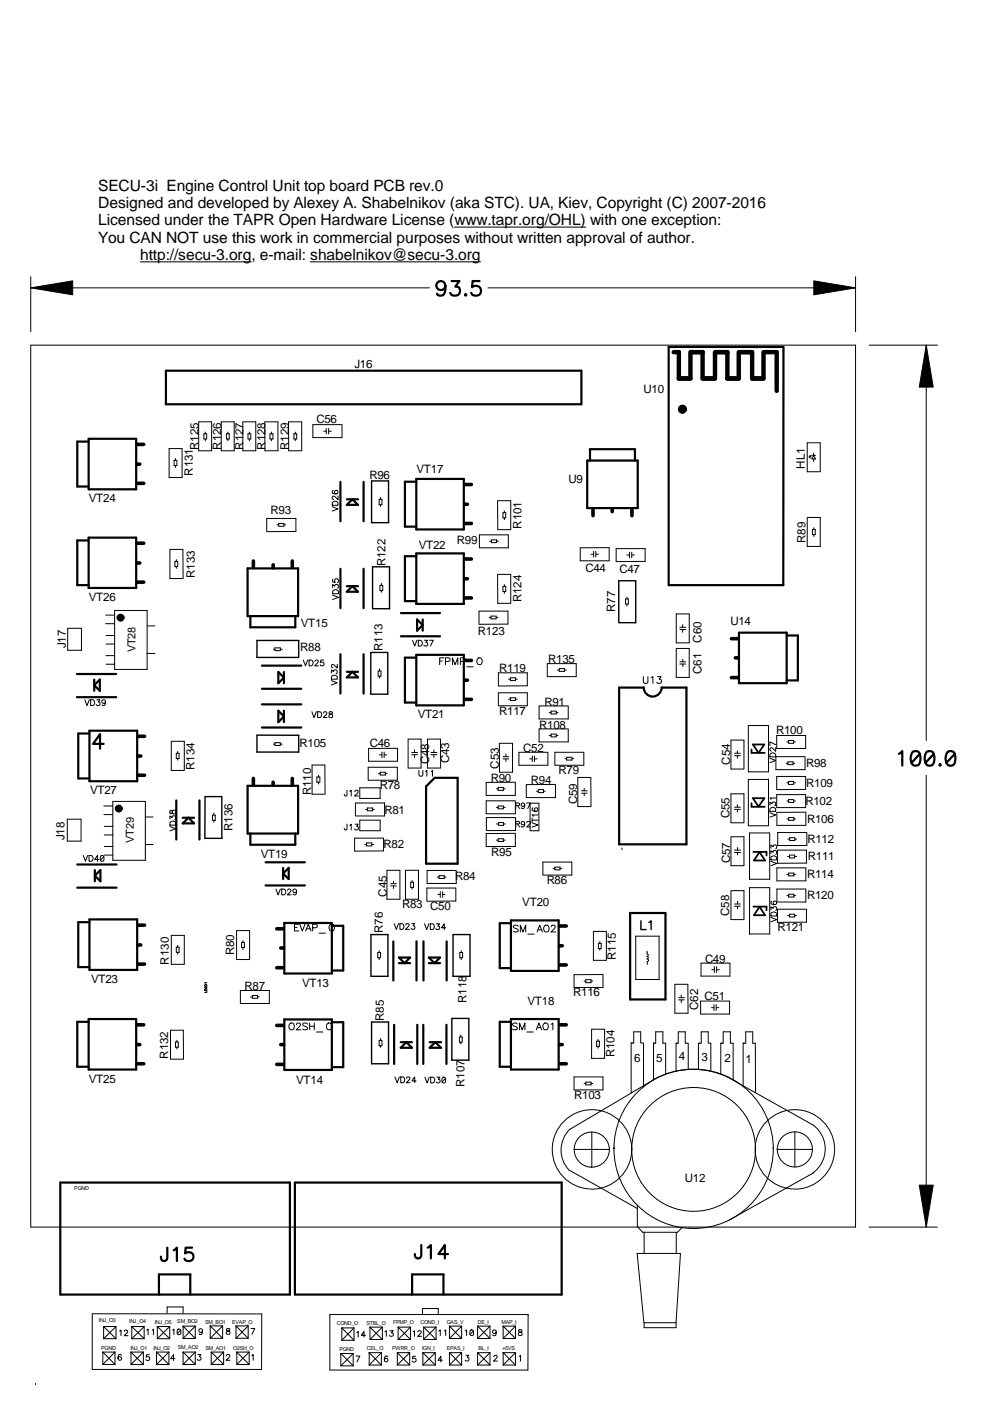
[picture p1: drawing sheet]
<svg xmlns="http://www.w3.org/2000/svg" width="210mm" height="297mm" viewBox="0 0 210 297" stroke-linecap="round" stroke-linejoin="round" font-family="sans-serif">
<g fill="none" stroke="#000" stroke-width=".21">
<path d="M6.5 58.7v11.6M29.7 55.5h23.6M65.8 55.5h36.1M96.4 48.1h27.8M181.4 58.7v11.6M6.5 73.2v187M6.5 61h84.6M6.6 73.2h174.8v187h-174.8M103.5 61h77.9M184.3 73.2h14.5M196.4 73.2v83.8M35.9 95.1h2.7v6.1h-2.7z"/>
<path d="M37.2 97.2v.4M37.2 98.7v.4M37.5 97.6h-.6v1.1h.6v-1.1M42.2 89.4h2.7v6.2h-2.8zM43.2 93v-1h.6v1.1h-.6M43.5 91.6v.4M43.5 93.1v.4M46.9 89.4h2.8v6.2h-2.8zM48 93v-1h.6v1.1h-.6M48.3 91.6v.4M48.3 93.1v.4M51.5 89.4v6.2h2.7v-6.2h-2.7"/>
<path d="M52.6 93v-1h.6v1.1h-.6M52.9 91.6v.4M52.9 93.1v.4M56.1 89.4l.1 6.2h2.7v-6.2h-2.7M57.2 93v-1h.7v1.1h-.7M57.6 91.6v.4M57.6 93.1v.4M61.2 89.4v6.2h2.8v-6.2h-2.8M62.3 93v-1h.6v1.1h-.6M62.6 91.6v.4M62.6 93.1v.4M68.6 91.4h.6"/>
<path d="M69.2 90.8v1.2M69.7 90.8v1.2M69.7 91.4h.5M72.5 90h-6.2v2.8h6.2v-2.7M171.6 96.9l.2 .2M171.6 96.9v.1M171.6 96.9h.1M171.7 96.6l.3 .3M171.7 96.6v.2M171.7 96.6h.1M172.1 96.5h.8M172.5 96.6l.4 .7h-.8z"/>
<path d="M172.5 96v.5M172.5 97.3v.6M37.1 119h.6v1.1h-.6zM37.4 118.6v.4M56.6 112.7v-2.8h6.1v2.8h-6.1M58.7 111.3h.4M59.1 111.6v-.6h1.1v.6h-1.1M60.2 111.3h.4M70.4 107.4l1.3 .5-1.3 .5M70.5 106.5a.68 .68 0 0 1 1.2 .2v.4h-1.3zM70.6 104l-.2 .3a.6 .6 0 0 0 .7 .5 .6 .6 0 0 0 .5-.7l-.1-.1a.38 .38 0 0 0-.5 .1 .38 .38 0 0 0 .1 .5l.2 .1M71.7 105.1v.8l-.9-.7a.36 .36 0 0 0-.4 .3 .36 .36 0 0 0 .3 .4"/>
<path d="M80.4 105.9v1.1h.6M80.4 105.9h.6M80.7 105.4v.5M80.7 107v.3M81 105.9v1.1M101.6 113.4h6.2v2.7h-6.2zM103.8 114.8h.4M105.2 115h-1v-.5h1.1v.5M105.3 114.8h.4M105.5 106.2h2.8v6.1h-2.8v-6.1M106.6 108.7h.6v1.1h-.6zM106.9 108.3v.4"/>
<path d="M106.9 109.8v.4M125.3 117.5h.5M125.9 116.9v1.2M126.3 116.9v1.2M126.4 117.5h.5M129.2 116.1h-6.2v2.8h6.2v-2.8M130.6 116.3h6.2v2.7h-6.2zM132.9 117.7h.5M133.5 117.1v1.2M133.9 117.1v1.2M134 117.7h.5M171.2 109.7h2.7v6.2h-2.7v-6.1"/>
<path d="M172.3 112.3h.5v1.1h-.5zM172.6 111.9v.4M172.6 113.4v.3M173.9 100h-2.7v-6.1h2.7v6.1M14.4 133.2h2.9v4.7h-2.9zM22.4 130.4h1.8M22.4 132.2h1.8M22.5 134.7h1.8M22.5 136.6h1.8M22.5 139h1.8M24.3 129.4h6.9v12.5h-6.9zM31.2 138.5h1.7"/>
<path d="M31.2 132.7h1.7M37.4 120.1v.4M38.8 122.6v-6.1h-2.8v6.2h2.8M58 137.7h.3M58.3 138v-.6h1.1v.6h-1.1M59.4 137.7h.5M64.3 139.9l.5 1.3 .4-1.3M65.5 139.9h.5a.65 .65 0 0 1 .4 .7 .65 .65 0 0 1-.4 .6h-.5zM68.6 139.9h-.6l-.1 .6a.43 .43 0 0 1 .7 0 .43 .43 0 0 1-.1 .6 .43 .43 0 0 1-.6-.1M70.5 126.2l1.3 .4-1.3 .5M70.5 124.6v-.7l.5 .4a.41 .41 0 0 1 .7-.3 .41 .41 0 0 1-.2 .7M70.5 122.8v.6l.6 .1a.43 .43 0 0 1-.1-.7 .43 .43 0 0 1 .7 .1 .43 .43 0 0 1-.2 .6"/>
<path d="M70.7 125.2l.3-.2 .6 .2 .2 .7h-1.3zM80.6 124.1v1.1h.6v-1.1M80.6 124.1h.6M80.9 123.7v.4M80.9 125.2v.4M87.5 135.7l.4 1.3 .5-1.3M88.7 135.7h.4a.65 .65 0 0 1 .5 .7 .65 .65 0 0 1-.5 .6h-.4zM90 135.7h.6l-.3 .5a.41 .41 0 0 1 .3 .7 .41 .41 0 0 1-.7-.1M91.1 135.7h.8l-.6 1.3M94.1 139.5h-.9v1.4M101.4 139.5a.7 .7 0 0 1 .9 .7 .7 .7 0 0 1-.9 .7l-.3-.5v-.4zM101.6 132.3v-2.7h6.1v2.7l-6.1 .1"/>
<path d="M103.7 130.9h.4M105.2 131.2h-1.1v-.6h1.1v.6M105.2 130.9h.4M105.5 121.8v6.1h2.8v-6.1h-2.8M106.6 125.4v-1.1h.6v1.1h-.6M106.9 123.9v.4M106.9 125.4v.4M132.6 127h.6v1.1l-.6-.1zM132.9 126.6v.4M132.9 128.1v.4M143.4 137.5v6.1h2.7v-6.1h-2.7M144.1 133.5h1.3"/>
<path d="M144.1 133h1.3M144.7 132.4v.6M144.7 133.5v.6M144.8 139.8v.5M146.1 136.3h-2.7v-6.1h2.7v6.1M18 148.4l.5 1.2 .4-1.2M19.2 148.4h.4a.65 .65 0 0 1 .5 .6 .65 .65 0 0 1-.5 .6h-.4zM20.5 148.4h.7l-.4 .4a.41 .41 0 0 1 .3 .7 .41 .41 0 0 1-.7-.1M22.4 148.8a.39 .39 0 0 1-.6 .3 .39 .39 0 0 1-.1-.6 .39 .39 0 0 1 .6 0l.1 .3a.54 .54 0 0 1-.5 .8l-.3-.2M22.5 140.8h1.8M37.7 159.3v.4M58 157.8h.3"/>
<path d="M58.3 158.1v-.6h1.1v.6h-1.1M59.4 157.8h.5M66.1 150.9l.5 1.2 .5-1.2M66.8 140.2a.36 .36 0 0 1 .3-.3 .36 .36 0 0 1 .4 .4l-.8 .9h.8M67.4 150.9h.4a.65 .65 0 0 1 .4 .6 .65 .65 0 0 1-.4 .6h-.4zM68.6 151.2a.36 .36 0 0 1 .4-.3 .36 .36 0 0 1 .3 .3l-.8 .9h.8M69.8 150.9v.4l.6 .2 .1 .3a.38 .38 0 0 1-.5 .3 .38 .38 0 0 1-.1-.6l.5-.2 .1-.2-.3-.2zM70.3 144.3l1.2 .5-1.2 .4M70.3 142.7v-.6l.4 .3a.41 .41 0 0 1 .7-.3 .41 .41 0 0 1-.1 .7M70.3 143.4a.68 .68 0 0 1 1.2 .2v.4h-1.2zM71.5 140.8v.8l-.9-.7a.36 .36 0 0 0-.3 .3 .36 .36 0 0 0 .3 .4M80.2 142.3h.6v1"/>
<path d="M80.2 142.3v1.1h.6M80.5 141.8v.4M80.5 143.4v.3M81 159.5v1.1M81.4 159.5v1.1M84.3 158.7h-6.2v2.7h6.2v-2.7M86.5 156.7h2.8v6.1h-2.8zM87.3 159.5h1.2M87.9 159v.5M91.4 159.5h1.2M92 159v.5M93.2 140.2h.6"/>
<path d="M94.4 140.2l1-.1v-.5l-1-.1v1.4M95.9 140.9v-1.4l.6 1.4 .6-1.4v1.4M97.6 140.2l1-.1v-.5l-1-.1v1.4M99 141.4h1.3M105.7 145.4v-2.8h6.1v2.8h-6.1M105.7 149.6v-2.7h6.1v2.7h-6.1M105.9 157.6v6.1h2.8v-6.1h-2.8M107.3 159.9v.5M107.8 144h.4M107.8 148.2h.4M109.3 144.3h-1.1v-.6h1.1v.6M109.3 148.5h-1.1v-.6h1.1v.6"/>
<path d="M109.3 144h.4M109.3 148.2h.4M116 143.5v-2.8h6.2v2.8h-6.1M116.2 159.5h-6.2v2.7h6.2v-2.7M116.5 155.9h.3M116.5 151.1h.3M117.9 155.6h-1.1v.6h1.1v-.6M117.9 150.8h-1.1v.6h1.1v-.6M117.9 155.9h.4M117.9 151.1h.4M118.2 142.1h.4M118.6 141.8h1.1v.6h-1.1z"/>
<path d="M119.7 142.1h.4M120.4 149.7h-6.1v2.7h6.2v-2.7M120.4 154.5h-6.1v2.8h6.2v-2.7M136.4 143.5v1a.5 .5 0 0 0 .5 .4 .5 .5 0 0 0 .5-.4v-1M138 143.7l.4-.2v1.4M139.4 143.5h.8l-.5 .5a.5 .5 0 0 1 .5 .7 .5 .5 0 0 1-.8 .2l-.2-.3M144.1 140.3h1.3M144.1 140.8h1.3M144.8 140.8v.5M155.7 159.7h1.3M156.3 159.2v.5M162.9 153.8v9.8h-4.2v-9.8h4.2"/>
<path d="M163.3 159.9a.68 .68 0 0 1 1.2 .1v.5h-1.3zM164.5 158.5v.8l-.9-.8a.36 .36 0 0 0-.4 .4 .36 .36 0 0 0 .3 .3M164.5 157.9l-1.3-.6v.8M164.7 155.9h6.1v2.8h-6.1zM166.8 157.3h.4M167.2 157.6v-.6h1.1v.6h-1.1M168.3 157.3h.4M14.3 173.7h2.9v4.6h-2.9zM22 170.9h1.8M22 172.7h1.8M22.1 175.2h1.8M22.1 177h1.8"/>
<path d="M22.1 179.5h1.8M23.9 169.9h6.9v12.5h-6.9zM30.8 173.2h1.7M30.8 179.1h1.7M36 175.2l1.3 .5-1.3 .5M36 173.6v-.6l.5 .3a.41 .41 0 0 1 .7-.3 .41 .41 0 0 1-.2 .8M36.1 174.4a.68 .68 0 0 1 1.2 .1v.4h-1.3zM36.1 171.9v.6h.2l.3-.6 .3-.1a.38 .38 0 0 1 .3 .5 .38 .38 0 0 1-.6 .1l-.2-.5zM37.7 160.8v.3M38 160.8v-1.1h-.6v1.1h.6M39.1 163.3v-6.1h-2.8v6.2h2.7M45 172.9l.6-.1v1.1h-.6z"/>
<path d="M45.3 172.4v.4M45.3 173.9v.4M67.5 164.4v.3M67.5 165.8v.4M67.8 165.8v-1.1h-.6v1.1h.6M68.9 168.3v-6.1h-2.7v6.2h2.7M73.6 174.7l-.1 1.2h-.4l-.1-.3M73.6 167.5l-.1 1.2h-.4l-.1-.3M74.2 175l.3-.3v1.3M74.2 167.8l.3-.3v1.3M75.2 177.7h6.1v2.7h-6.1zM75.2 167.8a.36 .36 0 0 1 .4-.3 .36 .36 0 0 1 .3 .4l-.7 .9h.8"/>
<path d="M75.3 174.7h.6l-.3 .5a.41 .41 0 0 1 .3 .7 .41 .41 0 0 1-.7-.1M75.4 173v-2.7h6.1v2.7h-6.1M76.3 173.9h4.3v2.2h-4.3zM76.3 167h4.3v2.3h-4.3zM77.3 179.1h.4M77.5 171.6h.4M77.9 171.3h1.1v.6h-1.1zM78.1 165.4v-2.7h6.1v2.7h-6.1M78.8 179.4h-1.1v-.7h1.1v.7M78.8 179.1h.4M79 171.6h.4M80.2 164h.4"/>
<path d="M80.4 160h.5M80.6 163.7h1.1v.6h-1.1zM81.5 160h.5M81.7 164h.4M87.3 160h1.2M87.9 160.1v.5M88.8 163.4v.8l.2 .3 .2 .1 .3-.1 .2-.3v-.8M90.2 163.6l.3-.2v1.2M91.4 163.6l.3-.2v1.2M91.4 160h1.2M92 160.1v.5M93.4 162.8h-2.8v-6.1h2.8v6.1"/>
<path d="M103.1 176.1v-2.8h6.2v2.8h-6.1M105.2 171.2h.4M105.2 178.1h.4M105.2 167.2h.4M105.3 174.7h.4M105.6 170.9h1.1v.6h-1.1zM105.6 166.9h1.1v.7h-1.1zM105.6 177.8h1.1v.6h-1.1zM105.7 175v-.6h1.1v.6h-1.1M106.7 160.9h1.2M106.7 160.4h1.2M106.7 171.2h.4"/>
<path d="M106.7 178.1h.4M106.7 167.2h.4M106.8 174.7h.3M107.3 160.9v.5M109.2 165.8l-6.1 .1v2.7h6.2v-2.7M109.2 169.8h-6.1v2.7h6.2v-2.7M109.2 176.7h-6.1v2.8h6.2v-2.8M109.3 170.8h.8v-.5h-.8v1.1M109.3 174.7h.8v-.5l-.8-.1v1.2M109.8 170.8l.4 .6M109.8 174.7l.4 .6M111.3 170.6a.38 .38 0 0 1-.5 .4 .38 .38 0 0 1-.3-.5 .38 .38 0 0 1 .7-.1l.1 .2a.58 .58 0 0 1-.5 .8l-.3-.1"/>
<path d="M111.3 174.5a.38 .38 0 0 1-.5 .4 .38 .38 0 0 1-.3-.5 .38 .38 0 0 1 .7-.1l.1 .2a.58 .58 0 0 1-.5 .8l-.3-.1M111.7 170.3h.8l-.6 1.1M111.7 174.4a.37 .37 0 0 1 .4-.3 .37 .37 0 0 1 .3 .4l-.7 .8h.8M112.3 160.9h.5M112.4 170.3h1.9v5.8h-1.9zM112.8 174.4l1.2 .5-1.2 .5M112.8 173.9h1.2M112.8 173.5v.8M112.9 160.3v1.2M113 171.3l-.2 .3a.6 .6 0 0 0 .7 .5 .6 .6 0 0 0 .5-.7l-.1-.1a.38 .38 0 0 0-.5 .1 .38 .38 0 0 0 .1 .5l.2 .1M113.3 160.3v1.2M113.4 160.9h.5"/>
<path d="M113.7 167.8h.4M114 172.8h-1.2l.3 .3M115.2 167.4h-1.1v.6h1.1v-.6M115.2 167.8h.4M117.6 162.2v-2.7h6.2v2.7h-6.2M117.7 166.3l-6.1 .1v2.7h6.2v-2.7M119.8 160.9h.3M121.2 160.6h-1.1l.1 .5h1M121.3 160.9h.3M121.3 160.6v.5M123.3 168.2h1.2M123.3 167.7h1.2"/>
<path d="M123.9 167.1v.6M123.9 168.2v.5M125.3 171v-6.2h-2.8v6.2h2.8M131.9 179.8v.4M155 177.4h2.7v6.1h-2.7v-6.1M155.7 171.6h1.3M155.7 171.1h1.3M155.7 160.2h1.3M156.3 160.3v.5M156.3 170.6v.5M156.3 171.6v.6M156.4 179.7v.5"/>
<path d="M157.7 174.4h-2.7v-6.1h2.7v6.1M157.7 163v-6.1h-2.7v6.2h2.7M162.9 165.2v9.9h-4.2v-9.8h4.2M163.2 160.8l1.3 .4-1.3 .5M163.2 172.3l1.3 .5-1.3 .5M163.2 170.7v-.6l.5 .3a.41 .41 0 0 1 .7-.3 .41 .41 0 0 1-.1 .7M163.3 171.4a.68 .68 0 0 1 1.2 .2v.4h-1.3zM163.4 179.8v-.6l.5 .3a.41 .41 0 0 1 .7-.3 .41 .41 0 0 1-.1 .7M164.5 169.2h-1.3l.3 .3M164.7 164.6h6.1v2.8h-6.1zM164.7 171.2v-2.7h6.1v2.7h-6.1M164.7 172.2h6.2v2.8h-6.2z"/>
<path d="M166.7 161.8h.3M166.8 173.6h.4M166.8 169.8h.4M166.8 166h.4M167 177.9h.4M167 161.5h1.1v.6h-1.1zM167.2 166.3v-.6h1.1v.6h-1.1M167.2 170.1v-.6h1.1v.6h-1.1M167.3 173.3h1v.6h-1.1zM167.4 177.6h1.1v.6h-1.1zM168.1 161.8h.4M168.3 173.6h.4"/>
<path d="M168.3 169.8h.4M168.3 166h.4M168.5 177.9h.4M170.6 160.4h-6.1v2.8h6.2v-2.7M171 176.5h-6.1v2.8h6.2v-2.7M196.4 164.4v95.8M17.7 181.4l.4 1.2 .5-1.2M18.9 181.4h.4a.65 .65 0 0 1 .4 .6 .65 .65 0 0 1-.4 .6h-.4zM21 182.2h-.9l.6-.8v1.2M21.4 181.4a.61 .61 0 0 1 .7 .5 .61 .61 0 0 1-.4 .7l-.4-.2zM22 181.6l-.7 .8M22.1 181.3h1.8"/>
<path d="M50.2 197.3h2.7v6.1h-2.7zM51.5 199.4v.4M51.8 199.8h-.6v1.1h.6v-1.1M58.5 188.5l.5 1.2 .4-1.2M59.7 188.5h.5a.65 .65 0 0 1 .4 .6 .65 .65 0 0 1-.4 .6h-.5zM61 188.8a.36 .36 0 0 1 .3-.3 .36 .36 0 0 1 .4 .3l-.8 .9h.8M62.4 196.6h.6M62.9 188.9a.39 .39 0 0 1-.6 .3 .39 .39 0 0 1-.1-.6 .39 .39 0 0 1 .6 .1l.1 .2a.54 .54 0 0 1-.5 .8l-.3-.1M63.4 195.9h-1v1.5h1M63.5 195.9l.6 1.5 .6-1.5M64.8 197.4l.6-1.5 .6 1.5M65 196.9h.7"/>
<path d="M66.3 196.7l.9-.1v-.5l-.9-.2v1.5M67.6 197.9h1.4M70.1 196a.7 .7 0 0 1 .8 .7 .7 .7 0 0 1-.8 .6l-.3-.5v-.3zM82 184.5v6.2h2.8v-6.2h-2.7M82.8 187.4h1.2M82.8 187.8h1.2M83.4 186.8v.5M83.4 187.9v.5M83.6 195.8l.4 1.2 .5-1.2M84.8 195.8h.4a.65 .65 0 0 1 .5 .6 .65 .65 0 0 1-.5 .6h-.4zM86 184.5v6.2h2.7v-6.2h-2.7M86 196.1a.36 .36 0 0 1 .4-.3 .36 .36 0 0 1 .3 .4l-.7 .8h.8"/>
<path d="M87.1 188.1v-1h.6v1.1h-.6M87.3 195.8h.6l-.3 .5a.41 .41 0 0 1 .3 .6 .41 .41 0 0 1-.7-.1M87.4 186.7v.4M87.4 188.2v.3M90 195.9l.5 1.2 .4-1.2M90.5 191v-2.7h6.1v2.7l-6 .1M91.2 195.9h.5a.65 .65 0 0 1 .4 .6 .65 .65 0 0 1-.4 .6h-.5zM92.5 195.9h.7l-.4 .4a.41 .41 0 0 1 .3 .7 .41 .41 0 0 1-.7-.1M92.7 186h.4M92.8 189.6h.5M93.3 189v1.3M93.9 189.6h.5"/>
<path d="M93.9 189v1.3M94.1 185.7h-1v.6h1.1v-.6M94.2 186h.4M94.5 196.7h-.9l.6-.8v1.2M96.7 184.6h-6.1v2.7h6.1v-2.7M109.9 196.4l-.4-.2h-.5l-.2 .2 .2 .3 .8 .3 .1 .4-.4 .2-.7-.2M110.3 197.6v-1.4l.6 1.4 .6-1.4v1.4M111.9 198.1h1.3M113.9 197.6l.5-1.4 .6 1.4M114.1 197.1h.7M115.1 185.5v-2.7h6.1v2.7h-6.1M115.6 196.2a.7 .7 0 0 1 .8 .7 .7 .7 0 0 1-.8 .7l-.3-.6v-.3z"/>
<path d="M116.9 196.5a.44 .44 0 0 1 .4-.4 .44 .44 0 0 1 .4 .3l-.2 .5-.7 .7h1M117.3 184.1h.3M118.7 184.4h-1.1v-.6h1.1v.6M118.7 184.1h.4M127.2 199.6v.4M134.8 198.5h4.9v9.2h-4.9zM155 188.8v6.2h2.7v-6.2h-2.7M155.7 180.2h1.3M155.7 180.7h1.3M155.7 191.7h1.3M155.7 192.1h1.3M156.4 180.7v.6"/>
<path d="M156.4 191.1v.5M156.4 192.2v.5M159 186.4h4.2v-9.8h-4.3v9.9M159 198h4.2v-9.8h-4.3v9.9M163.4 182.6l1.3 .5-1.3 .4M163.4 181v-.6l.5 .3a.41 .41 0 0 1 .7-.3 .41 .41 0 0 1-.1 .7M163.4 194.5l1.3 .5-1.3 .4M163.4 192.9v-.6l.5 .3a.41 .41 0 0 1 .7-.3 .41 .41 0 0 1-.1 .7M163.5 181.7a.68 .68 0 0 1 1.2 .2v.4h-1.3zM163.5 193.6a.68 .68 0 0 1 1.2 .2v.4h-1.3zM163.6 191.1l-.2 .2a.6 .6 0 0 0 .7 .6 .6 .6 0 0 0 .5-.7l-.1-.1a.38 .38 0 0 0-.5 .1 .38 .38 0 0 0 .1 .5l.2 .1M164.7 184h6.2v2.8h-6.2z"/>
<path d="M164.8 183v-2.8h6.2v2.8h-6.2M164.8 195.5v-2.7h6.2v2.7l-6.2 .1M166.8 185.4h.4M166.8 189.9h.4M167 194.1h.4M167 181.6h.4M167.2 189.6h1.1v.6h-1.1zM167.3 185.1h1v.6h-1.1zM168.3 185.4h.4M168.3 189.9h.4M168.4 181.9h-1v-.6h1.1v.6M168.4 194.4h-1v-.6h1.1v.6"/>
<path d="M168.5 194.1h.4M168.5 181.6h.4M170.9 188.5h-6.2v2.7h6.2v-2.7M37.4 200.8l.6 .1v1h-.6zM37.7 200.4v.4M37.7 201.9v.4M39 204.5h-2.7v-6.2h2.8v6.2M43.4 208.9l.4-.1 .1 .2-.3 .1zM43.4 209.8l.4-.1 .1 .3-.3 .1zM43.5 209.2l-.1 .1 .1 .2h.3l.1-.2h-.2M43.9 210.2v.2h-.5M43.9 208.4h-.5l.1 .1"/>
<path d="M51 212.7v-2.7h6.1v2.8h-6.1M51.5 200.9v.4M53.1 211.4h.4M54.6 211.7h-1.1v-.6h1.1v.6M54.6 211.4h.4M61.6 216.9a.7 .7 0 0 1 .8 .7 .7 .7 0 0 1-.8 .7l-.3-.5v-.3zM62.9 217.2a.44 .44 0 0 1 .4-.3 .44 .44 0 0 1 .4 .3l-.2 .5-.7 .6h1M65.2 217.1l-.4-.2h-.5l-.1 .2 .1 .4 .8 .3 .1 .4-.4 .1-.6-.1M65.7 216.9v1.4M65.7 217.6h.9M66.6 216.9v1.4M67.1 218.8h1.4"/>
<path d="M69.5 216.9a.7 .7 0 0 1 .9 .7 .7 .7 0 0 1-.9 .7l-.3-.5v-.3zM80.1 202h.6v1M80.1 202v1.1h.6M80.4 201.6v.4M80.4 203.1v.4M97.4 219.9h.6v1M97.4 219.9v1.1h.6M97.5 202v1.1h.6M97.5 202h.6v1M97.7 219.4v.4M97.8 201.6v.4M97.8 203.1v.4"/>
<path d="M109.7 217.1l-.4-.2h-.5l-.1 .2 .1 .4 .8 .3 .1 .4-.4 .1-.6-.1M110.2 218.3v-1.4l.5 1.4 .6-1.4v1.4M111.7 218.8h1.4M113.7 218.3l.6-1.4 .6 1.4M113.9 217.9h.7M115.4 216.9a.7 .7 0 0 1 .9 .7 .7 .7 0 0 1-.9 .7l-.3-.5v-.3zM116.8 217.2l.4-.3v1.4M123.8 208h.4M124.2 207.7v.7h1.1v-.7h-1.1M125.3 208h.4M125.4 218.2h2.8l-.1 6.2h-2.7zM127.2 201.1v.4"/>
<path d="M127.5 201.1v-1.1h-.6v1.1h.6M127.8 206.6l-6.1 .1v2.7h6.1v-2.7M128.5 203.6h-2.7v-6.1h2.8v6.1M137.2 202.3l.3 .2-.3 .3M137.2 202.8l.2 .1v.3l-.2 .1 .3 .3-.3 .3M137.2 201.7v.5M137.2 203.9v.6M143.9 212h1.2M143.9 211.5h1.2M144.4 211v.5M144.4 212.1v.5M145.8 214.8h-2.7v-6.1h2.7l.1 6.1"/>
<path d="M150.8 213.6h.5M150.9 205.6h.5M151.4 213v1.2M151.5 205v1.2M151.8 213v1.2M151.9 213.6h.5M151.9 205v1.2M152 205.6h.5M154.7 212.2h-6.2v2.8h6.2v-2.7M154.8 204.2h-6.2v2.8h6.2v-2.8M37.5 220.5v.4M37.5 222v.4"/>
<path d="M37.8 220.9h-.6v1.1h.6v-1M38.9 224.6h-2.7v-6.2h2.7v6.2M80.7 220.2v.4M80.7 221.7v.4M81 221.7v-1.1h-.6v1.1h.6M83.7 228.3l.5 1.3 .5-1.3M85 228.3h.4a.65 .65 0 0 1 .4 .6 .65 .65 0 0 1-.4 .7h-.4zM86.2 228.6a.36 .36 0 0 1 .4-.3 .36 .36 0 0 1 .3 .4l-.8 .9h.9M88.2 229.2h-.9l.6-.9v1.3M90.1 228.4l.5 1.2 .4-1.2M91.3 228.4h.4a.65 .65 0 0 1 .5 .6 .65 .65 0 0 1-.5 .6h-.4zM92.6 228.4h.7l-.4 .4a.41 .41 0 0 1 .3 .7 .41 .41 0 0 1-.7-.1"/>
<path d="M93.9 228.4a.61 .61 0 0 1 .7 .5 .61 .61 0 0 1-.5 .7l-.4-.2zM94.4 228.6l-.7 .8M97.7 221v.3M120.9 239.4a6.1 6.1 0 0 0-.3 8.6M121.7 228.3h6.1v2.8h-6.1zM123.8 229.7h.4M124.2 229.4v.6h1.1v-.6h-1.1M125.3 229.7h.4M126.5 220.8h.6v1l-.6 .1zM126.8 220.4v.4M126.8 221.9v.3M133.8 221.1h.5"/>
<path d="M133.8 221.2v10.6M135.8 221.1v-2.3h-1.4v2.4M136 221.1h.4M136.4 221.2v9.2M138.6 228.9l-17.7 10.5M141.1 227.7v-6.5h-.6v-2.4h-1.5v2.4h-.4v7.8M143.3 221.2h.5v-2.4h1.5v2.4h.6M143.3 221.2v5.9M145.9 221.2v5.5M148.1 221.2v5.5M148.1 221.2h.5M148.7 221.2v-2.4h1.5v2.4"/>
<path d="M150.2 221.2h.5v5.8M152.8 221.2v6.5M152.9 221.2h.4v-2.4h1.6v2.4h.5v7.7M154.3 228.4l18.3 10.2M154.5 228.5a17.2 17.2 0 0 0-16.1 .5M158.1 221.2h-.5v9M158.1 221.2v-2.4h1.5v2.4h.5l.1 10.5M168.5 239.9v7.5M172.5 238.6a6.3 6.3 0 0 1-.2 10.1M120.6 248l14.5 8.2M121.8 243.7a3.7 3.7 0 0 1 3.7-3.7 3.7 3.7 0 0 1 3.7 3.7M121.8 243.7a3.7 3.7 0 0 0 3.7 3.8 3.7 3.7 0 0 0 3.7-3.8"/>
<path d="M121.8 243.7h7.4M125 252.1a8.4 8.4 0 0 1-6.9-12.3 8.4 8.4 0 0 1 14.1-1.4 8.4 8.4 0 0 1-4.5 13.4 5.4 5.4 0 0 1-2.6 .3M125.3 247.5h.1M125.5 240v7.5M135.1 255.5v4.6M164.8 243.7h7.4M168 252.1a8.4 8.4 0 0 1-6.9-12.3 8.4 8.4 0 0 1 14.1-1.4 8.4 8.4 0 0 1-4.4 13.4 5.4 5.4 0 0 1-2.7 .3M172.5 248.7l-18 10M19.6 278.5l35.9 .1v11.8M19.6 278.6v11.8M35.4 278.4v-1.3h3.4v1.3M69.9 278.7h42.1l-.1 11.8"/>
<path d="M69.9 278.7v11.7M89.6 278.8v-1.4h3.3v1.4M135.2 260.1l1.1 1.2h7.3l1.1-1.1M136.6 261.3v4.5M143.4 261.3v4.4M184.3 260.2h14.5M19.6 290.4h35.9M21.8 289.3h2.6M21.8 286.7h2.6M21.8 286.7v2.6M21.8 286.7l2.6 2.6M22 281.2h2.6"/>
<path d="M22 283.8h2.6M22 281.2l2.6 2.6M22 281.2v2.6M24.4 286.7v2.6M24.4 286.7l-2.6 2.6M24.6 281.2v2.6M24.6 281.2l-2.6 2.6M25.4 282.2l.3-.2v1.2M25.7 287.3l-.2-.1a.6 .6 0 0 0-.5 .6 .6 .6 0 0 0 .6 .6l.1-.2a.38 .38 0 0 0-.1-.5 .38 .38 0 0 0-.5 .1l-.1 .2M26.4 282.3a.37 .37 0 0 1 .4-.3 .37 .37 0 0 1 .3 .3l-.8 .9h.8M27.8 289.3h2.6M27.8 286.7h2.6"/>
<path d="M27.8 286.7l2.6 2.6M27.8 286.7v2.6M27.9 281.2h2.7M27.9 281.2l2.7 2.6M27.9 283.8h2.7M27.9 281.2v2.6M30.4 286.7l-2.6 2.6M30.4 286.7v2.6M30.6 281.2l-2.7 2.6M30.6 281.2v2.6M31.1 282l.3-.2v1.2M31.7 287.2h-.6l-.1 .6a.43 .43 0 0 1 .6-.1 .43 .43 0 0 1 0 .7 .43 .43 0 0 1-.7-.2"/>
<path d="M32.3 282l.3-.2v1.2M33.2 286.7l2.6 2.6M33.2 286.7v2.6M33.2 289.3h2.6M33.2 286.7h2.6M33.4 281.2h2.6M33.4 281.2v2.6M33.4 283.8h2.6M33.4 281.2l2.6 2.6M35.8 286.7v2.6M35.8 286.7l-2.6 2.6M36 281.2l-2.6 2.6"/>
<path d="M36 281.2v2.6M36.6 282l.3-.2v1.2M37.1 288.1h-.9l.6-.9v1.2M37.7 281.8h.2a.61 .61 0 0 1 .5 .6 .61 .61 0 0 1-.5 .6l-.3-.2zM38.3 282l-.7 .8M38.8 289.3h2.6M38.8 286.7h2.6M38.8 286.7l2.6 2.6M38.8 281.2v2.6M38.8 286.7v2.6M38.8 281.2l2.6 2.6M38.8 281.2h2.6"/>
<path d="M38.8 283.8h2.6M41.4 286.7l-2.6 2.6M41.4 281.2v2.6M41.4 286.7v2.6M41.4 281.2l-2.6 2.6M42 287.2h.6l-.4 .4a.41 .41 0 0 1 .3 .7 .41 .41 0 0 1-.7-.1M42.9 282.1a.39 .39 0 0 1-.5 .3 .39 .39 0 0 1-.1-.6 .39 .39 0 0 1 .6 .1v.2a.54 .54 0 0 1-.4 .8l-.3-.1M44.6 281.1h2.6M44.6 281.1l2.6 2.6M44.6 283.7h2.6M44.6 281.1v2.6M44.8 289.3h2.6"/>
<path d="M44.8 286.7h2.6M44.8 286.7l2.6 2.6M44.8 286.7v2.6M47.2 281.1l-2.6 2.6M47.2 281.1v2.6M47.4 286.7l-2.6 2.6M47.4 286.7v2.6M48 287.5a.36 .36 0 0 1 .4-.3 .36 .36 0 0 1 .3 .3l-.7 .9h.8M48.1 281.7v.4l.5 .2 .2 .2a.38 .38 0 0 1-.6 .4 .38 .38 0 0 1-.1-.6l.6-.2v-.3l-.2-.1zM50 281.1h2.6M50 283.7h2.6M50 281.1v2.6"/>
<path d="M50 281.1l2.6 2.6M50.2 289.3h2.6M50.2 286.7h2.6M50.2 286.7v2.6M50.2 286.7l2.6 2.6M52.6 281.1v2.6M52.6 281.1l-2.6 2.6M52.8 286.7v2.6M52.8 286.7l-2.6 2.6M53.2 281.7h.8l-.6 1.2M53.4 287.4l.3-.2v1.2M69.9 290.5h42"/>
<path d="M72.3 287v2.6M72.3 287h2.6M72.3 289.6h2.6M72.3 287l2.6 2.6M72.5 281.5v2.7M72.5 281.5h2.6M72.5 284.2h2.6M72.5 281.5l2.6 2.7M74.9 287v2.6M74.9 287l-2.6 2.6M75.1 281.5v2.7M75.1 281.5l-2.6 2.7"/>
<path d="M75.5 287.5h.8l-.6 1.2M75.6 282.5l.3-.2v1.2M77.5 283.1h-.9l.6-.8v1.2M78.3 286.8v2.6M78.3 286.8h2.6M78.3 289.4h2.6M78.3 286.8l2.6 2.6M78.4 281.4v2.6M78.4 281.4h2.7M78.4 284h2.7M78.4 281.4l2.7 2.6M80.9 286.8v2.6"/>
<path d="M80.9 286.8l-2.6 2.6M81.1 281.4v2.6M81.1 281.4l-2.7 2.6M81.6 282.3l.3-.2v1.2M82.2 287.7l-.2-.2a.6 .6 0 0 0-.6 .7 .6 .6 0 0 0 .7 .5l.1-.1a.38 .38 0 0 0-.1-.5 .38 .38 0 0 0-.5 0l-.1 .3M82.7 282.1h.7l-.4 .5a.4 .4 0 0 1 .4 .4 .4 .4 0 0 1-.3 .4 .4 .4 0 0 1-.5-.3M84.2 286.8v2.6M84.2 286.8h2.7M84.2 289.4h2.7M84.2 286.8l2.7 2.6M84.4 281.4h2.6M84.4 281.4v2.6"/>
<path d="M84.4 284h2.6M84.4 281.4l2.6 2.6M86.9 286.8v2.6M86.9 286.8l-2.7 2.6M87 281.4v2.6M87 281.4l-2.6 2.6M87.6 282.3l.3-.2v1.2M88.1 287.6h-.6v.5a.43 .43 0 0 1 .6 0 .43 .43 0 0 1 0 .6 .43 .43 0 0 1-.7-.1M88.6 282.4a.37 .37 0 0 1 .4-.3 .37 .37 0 0 1 .3 .4l-.7 .8h.8M89.7 286.8h2.6M89.7 289.4h2.6M89.7 286.8v2.6"/>
<path d="M89.7 286.8l2.6 2.6M89.8 281.4h2.7M89.8 281.4v2.6M89.8 284h2.7M89.8 281.4l2.7 2.6M92.3 286.8v2.6M92.3 286.8l-2.6 2.6M92.5 281.4v2.6M92.5 281.4l-2.7 2.6M93 282.2l.3-.2v1.2M93.8 288.4h-.9l.6-.8v1.2M94.2 282.2l.3-.2v1.2"/>
<path d="M95.3 281.2h2.6M95.3 283.8h2.6M95.3 286.8h2.6M95.3 289.4h2.6M95.3 281.2v2.6M95.3 286.8v2.6M95.3 281.2l2.6 2.6M95.3 286.8l2.6 2.6M97.9 281.2l-2.6 2.6M97.9 281.2v2.6M97.9 286.8v2.6M97.9 286.8l-2.6 2.6"/>
<path d="M98.6 282.2l.3-.2v1.2M98.8 287.3h.6l-.3 .5a.41 .41 0 0 1 .3 .7 .41 .41 0 0 1-.8-.1M99.8 282h.1a.61 .61 0 0 1 .5 .6 .61 .61 0 0 1-.5 .6l-.2-.3zM100.4 282.2l-.7 .7M101.3 281.2h2.6M101.3 283.8h2.6M101.3 286.8h2.6M101.3 289.4h2.6M101.3 281.2v2.6M101.3 286.8v2.6M101.3 281.2l2.6 2.6M101.3 286.8l2.6 2.6"/>
<path d="M103.9 281.2v2.6M103.9 286.8v2.6M103.9 281.2l-2.6 2.6M103.9 286.8l-2.6 2.6M104.7 287.6a.36 .36 0 0 1 .4-.3 .36 .36 0 0 1 .3 .4l-.8 .9h.9M105.2 282.4a.39 .39 0 0 1-.6 .3 .39 .39 0 0 1-.1-.6 .39 .39 0 0 1 .7 0v.3a.54 .54 0 0 1-.5 .8l-.2-.2M106.7 281.2v2.6M106.7 286.8v2.6M106.7 281.2h2.6M106.7 283.8h2.6M106.7 286.8h2.6M106.7 289.4h2.6"/>
<path d="M106.7 281.2l2.6 2.6M106.7 286.8l2.6 2.6M109.3 281.2v2.6M109.3 286.8v2.6M109.3 281.2l-2.6 2.6M109.3 286.8l-2.6 2.6M110 282v.3l.5 .2 .2 .3a.38 .38 0 0 1-.5 .3 .38 .38 0 0 1-.1-.6l.5-.2 .1-.2-.1-.1zM110.1 287.6l.3-.3v1.3M136.5 280.4l-1.4-14.6h9.2l-1 14.6M136.6 280.4h6.7M143.3 280.4v1.1h-6.7v-1.1"/>
<circle cx="147.1" cy="243.6" r="16.9"/>
<circle cx="147.1" cy="243.7" r="13.1"/>
<circle cx="168.5" cy="243.7" r="3.7"/>
</g>
<g fill="#000" stroke="#000" stroke-width=".21">
<path d="M6.5 61l8.9-1.5v3z" fill-rule="evenodd"/>
<path d="M172.6 59.5l8.8 1.5-8.8 1.5z" fill-rule="evenodd"/>
<path d="M196.4 73.2l1.5 8.9h-3z" fill-rule="evenodd"/>
<path d="M194.9 251.3h3l-1.5 8.9z" fill-rule="evenodd"/>
</g>
<g fill="none" stroke="#000" stroke-width=".47">
<path d="M95.8 59.6h1.6l-.9 1.2a.99 .99 0 0 1 1.1 1.1 .99 .99 0 0 1-1.4 .8l-.4-.1-.3-.5M101.7 59.6h-1.5l-.1 1.3a1.09 1.09 0 0 1 1.6 0 1.09 1.09 0 0 1-.2 1.6 1.09 1.09 0 0 1-1.6-.4M94.4 60.6a.97 .97 0 0 1-1.3 .9 .97 .97 0 0 1-.4-1.5 .97 .97 0 0 1 1.6 0 2.67 2.67 0 0 1-.3 2.6 .94 .94 0 0 1-1.3-.3M98.7 62.4l.2 .2-.2 .1-.1-.1zM123.2 78.6h-88v7.1M123.3 78.6v7.1M166.1 73.6h-24.3v50.5h24.3v-50.5M18.8 93h10.1v10.7h-10.1zM18.8 93.6h-2.4v9.6h2.4M35.1 85.7h88.1M124.5 97.6h10.7v10.1h-10.7zM125.1 97.6v-2.4h9.5v2.4"/>
<path d="M18.8 114h10.1v10.7h-10.1zM18.8 114.6h-2.4v9.5h2.4M72.2 102.2v8.3M73.5 107l1.2-1.1 1.2 1.1zM73.5 105.9h2.4M77.1 102.2v8.3M88.3 117.9h-2.4v9.6h2.4M88.3 117.3h10v10.7h-10zM88.3 101.5h10v10.8h-10zM88.3 102.1h-2.4v9.6h2.4M52.5 120.5h10.7v10.1h-10.7zM53.1 130.6v2.4h9.5v-2.4"/>
<path d="M72.2 120.6v8.3M72.2 138.7v8.4M73.5 124.3h2.4M74.7 124.3l1.2 1.2h-2.4zM77.1 120.6v8.3M77.1 138.7v8.4M85 130h8.3M85 134.9h8.3M88.3 138.8h10v10.7h-10zM88.3 139.4h-2.4v9.6h2.4M88.4 131.3l1.2 1.2-1.2 1.2zM89.6 131.3v2.4"/>
<path d="M156.7 134.1h10.1v10.8h-10.1zM166.8 134.7h2.4v9.6h-2.4M16.3 147.8h8.3M16.3 142.9h8.3M19 155.5h-2.4v9.5h2.4M19 154.9h10.1v10.7h-10.1zM20 145.3l1.2-1.2v2.4zM20 144.1v2.4M22 157.7h-2.3l1.5-2.1v3.1M55.5 141.1h8.4M55.5 146h8.4M55.5 149.3h8.4"/>
<path d="M55.5 154.2h8.4M59 142.5l1.2 1.2-1.2 1.2zM59 150.7l1.2 1.2-1.2 1.2zM60.2 142.5v2.4M60.2 150.7v2.4M73.5 143.6l1.2-1.2 1.2 1.2zM73.5 142.4h2.4M131.3 145.8l5.2-.1a1.91 1.91 0 0 0 1.9 2 1.91 1.91 0 0 0 1.9-2l5.2 .1v33.2h-14.2zM190.6 159.8l.7-.6v3.1M193.5 159.4a1.05 1.05 0 0 1 1.5 .4 2.75 2.75 0 0 1-.3 2.4 1.03 1.03 0 0 1-1.4-.5 2.42 2.42 0 0 1 .2-2.3zM195 159.8l-1.7 1.9M196.5 159.4a1.05 1.05 0 0 1 1.5 .4 2.75 2.75 0 0 1-.3 2.4 1.03 1.03 0 0 1-1.5-.5 2.42 2.42 0 0 1 .3-2.3z"/>
<path d="M198 159.8l-1.8 1.9M201 159.4a1.05 1.05 0 0 1 1.4 .4 2.75 2.75 0 0 1-.3 2.4 1.03 1.03 0 0 1-1.4-.5 2.42 2.42 0 0 1 .3-2.3zM202.4 159.8l-1.7 1.9M37.4 169.7v8.3M38.7 174.6l1.3-1.2 1.1 1.2zM38.7 173.4h2.4M42.3 169.7v8.3M52.5 166.6h10.7v10.1h-10.7zM53.1 176.7v2.4h9.5v-2.4M90.3 166.7l1.9-1.8h4.8v18.2h-6.7zM199.3 162l.2 .2-.2 .1-.1-.1zM16.4 188.2h8.3"/>
<path d="M16.4 183.3h8.3M19 194.9h10.1v10.7h-10.1zM19 195.5h-2.4v9.5h2.4M20.1 185.7l1.2-1.2v2.3zM20.1 184.5v2.3M56.3 187.7h8.3M56.3 182.8h8.3M60 185.2l1.2-1.2v2.4zM60 184v2.4M60.3 195.7h10.1v10.7h-10.1zM70.4 196.3h2.4v9.5h-2.4M83.4 199.6v8.3"/>
<path d="M88.3 199.6v8.3M89.8 199.6v8.3M94.7 199.6v8.3M108.3 195.1h10.1v10.8h-10.1zM108.3 195.7h-2.3v9.6h2.3M133.6 193.6h7.5v18.3h-7.5zM18.8 216.6h-2.4v9.6h2.4M18.8 216.1h10.1v10.7h-10.1zM60.3 216.1h10.1v10.8h-10.1zM70.4 216.7h2.4v9.6h-2.4M83.6 217.3v8.3M84.6 203h2.4l-1.2 1.2z"/>
<path d="M84.6 204.2h2.4M88.5 217.3v8.3M89.7 217.3v8.3M90.9 203h2.4l-1.2 1.2zM90.9 204.2h2.4M94.7 217.3v8.3M108.3 216.6h-2.3v9.6h2.3M108.3 216.1h10.1v10.7h-10.1zM85 221h2.3M86.1 221l1.2 1.2h-2.3zM91.1 222.2l1.2-1.2 1.2 1.2zM91.1 221h2.4"/>
<path d="M12.8 250.7v23.8M12.8 250.7h48.7v23.8h-48.7M62.6 250.7h56.5v23.8h-56.5zM33.7 274.5v-4.3h6.6v4.3M35.5 264.5v2.2a.68 .68 0 0 1-.7 .7 .68 .68 0 0 1-.7-.7v-.3M36.8 265.1l.7-.6v2.9M40.7 264.5h-1.3l-.2 1.3a1.01 1.01 0 0 1 1.6-.1 1.01 1.01 0 0 1-.2 1.5 1.01 1.01 0 0 1-1.5-.3M87.4 274.5v-4.3h6.6v4.3M89.3 264v2.2a.68 .68 0 0 1-.7 .6 .68 .68 0 0 1-.6-.6v-.3M90.7 264.5l.7-.5v2.8M95 265.9h-2l1.3-1.9v2.8"/>
</g>
<g fill="none" stroke="#000" stroke-width=".3">
<path d="M82.4 110.8v-8.8h-3.6v8.8h3.6M63.3 139.3v-3.5h-8.8v3.6h8.8M82.2 138.3h-3.6v8.9h3.6v-8.9M82.5 120.2h-3.5v8.8M82.6 120.2v8.9h-3.6M134.8 123.1h-3.6v8.9M134.8 123.2v8.8h-3.6M54.5 155.9v3.6M54.5 155.9h8.8v3.6h-8.8M43.5 177.7h3.6M47 168.9h-3.5l-.1 8.8M47 168.9v8.8"/>
<path d="M96.1 198.1h3.6v8.9h-3.6zM135.9 195.2v1.9h1.1M137.6 195.6l.4-.4v1.9M78.7 207v-8.9h3.6v8.9h-3.6M82.4 225.5v-8.8h-3.6v8.8h3.6M99.4 224.8v-8.9h-3.6v8.9h3.6"/>
</g>
<g fill="none" stroke="#000" stroke-width=".76">
<path d="M29 98.4h.6M29.2 94.2h1.3M29 119.4h.6M29.2 102.5h1.3M29.2 115.2h1.3M53.7 118.9v1.4M57.9 119.7v.7M62 118.9v1.4M98.5 106.9h.6M98.6 118.5h1.3M98.6 111h1.3M98.6 102.7h1.3"/>
<path d="M125.7 108v1.3M129.8 107.9v.6M134 108v1.3M29.2 123.4h1.3M98.5 122.7h.6M98.6 126.8h1.3M155.1 135.4h1.3M155.9 139.5h.6M29.3 156.1h1.3M98.5 144.2h.6M98.6 148.3h1.3M98.6 140h1.3"/>
<path d="M155.1 143.7h1.3M29.2 160.3h.6M29.3 164.4h1.3M53.7 165v1.4M57.9 165.8v.6M62 165v1.4M29.3 196.2h1.3M58.7 196.9h1.3M118.7 196.3h1.4M29.2 217.3h1.3M29.2 200.3h.6M29.3 204.4h1.3"/>
<path d="M58.7 217.4h1.3M58.7 205.2h1.3M59.5 201h.6M118.6 200.5h.6M118.7 217.3h1.4M118.7 204.6h1.4M29 221.5h.6M29.2 225.5h1.3M58.7 225.7h1.3M59.5 221.5h.6M118.6 221.5h.6M118.7 225.5h1.4"/>
</g>
<path d="M159.3 158.9v.7h2.8M159.6 157.8h2.5l-1.3 1.8zM159.3 170.3v.8h2.8M159.6 169.2h2.5l-1.3 1.8zM159.7 180.6h2.8v.8M159.7 192.2h2.8v.8M161 180.7l1.2 1.7h-2.3zM161 192.3l1.2 1.7h-2.3z" fill="none" stroke="#000" stroke-width=".38"/>
<g fill="none" stroke="#000" stroke-width=".93">
<path d="M142.8 74.7h1.1v5.5h2.5v-5.5M146.6 74.7h2.4v5.5h2.6v-5.5M151.8 74.7h2.4v5.5h2.4v-5.5M156.8 74.7h2.7v5.5h2.4v-5.5M162.1 74.7h2.6v8.2"/>
<circle cx="144.7" cy="86.7" r=".5"/>
<circle cx="25.6" cy="130.9" r=".39"/>
<circle cx="25.2" cy="171.4" r=".39"/>
</g>
<path d="M7.5 293.3v.3z" fill="#00f"/>
<g font-size="3.3">
<text x="20.8" y="40.4">SECU-3i Engine Control Unit top board PCB rev.0</text>
<text x="20.8" y="44.1">Designed and developed by Alexey A. Shabelnikov (aka STC). UA, Kiev, Copyright (C) 2007-2016</text>
<text x="20.8" y="47.8">Licensed under the TAPR Open Hardware License (www.tapr.org/OHL) with one exception:</text>
<text x="20.8" y="51.5">You CAN NOT use this work in commercial purposes without written approval of author.</text>
<text x="29.7" y="55.1">http://secu-3.org, e-mail: shabelnikov@secu-3.org</text>
</g>
<g font-size="2.5">
<text x="75.1" y="78">J16</text>
<text x="136.4" y="83.4">U10</text>
<text x="67.1" y="89.8">C56</text>
<text x="42.1" y="95.4" transform="rotate(-90 42.1 95.4)">R125</text>
<text x="46.9" y="95.4" transform="rotate(-90 46.9 95.4)">R126</text>
<text x="51.6" y="95.4" transform="rotate(-90 51.6 95.4)">R127</text>
<text x="56.3" y="95.4" transform="rotate(-90 56.3 95.4)">R128</text>
<text x="61.2" y="95.4" transform="rotate(-90 61.2 95.4)">R129</text>
<text x="40.9" y="100.9" transform="rotate(-90 40.9 100.9)">R131</text>
<text x="78.3" y="101.6">R96</text>
<text x="88.3" y="100.3">VT17</text>
<text x="170.6" y="99.3" transform="rotate(-90 170.6 99.3)">HL1</text>
<text x="18.8" y="106.4">VT24</text>
<text x="120.6" y="102.3">U9</text>
<text x="57.4" y="109">R93</text>
<text x="110.6" y="112.1" transform="rotate(-90 110.6 112.1)">R101</text>
<text x="88.8" y="116.4">VT22</text>
<text x="96.9" y="115.4">R99</text>
<text x="170.8" y="115.1" transform="rotate(-90 170.8 115.1)">R89</text>
<text x="41.3" y="122.5" transform="rotate(-90 41.3 122.5)">R133</text>
<text x="81.7" y="120.1" transform="rotate(-90 81.7 120.1)">R122</text>
<text x="124.1" y="121.2">C44</text>
<text x="131.3" y="121.4">C47</text>
<text x="18.8" y="127.4">VT26</text>
<text x="110.6" y="127.7" transform="rotate(-90 110.6 127.7)">R124</text>
<text x="130.4" y="129.7" transform="rotate(-90 130.4 129.7)">R77</text>
<text x="13.9" y="137.5" transform="rotate(-90 13.9 137.5)">J17</text>
<text x="63.8" y="133">VT15</text>
<text x="101.3" y="134.6">R123</text>
<text x="148.8" y="136.3" transform="rotate(-90 148.8 136.3)">C60</text>
<text x="154.9" y="132.6">U14</text>
<text x="63.7" y="138">R88</text>
<text x="81.1" y="138.1" transform="rotate(-90 81.1 138.1)">R113</text>
<text x="105.8" y="142.5">R119</text>
<text x="116.2" y="140.6">R135</text>
<text x="148.8" y="142.9" transform="rotate(-90 148.8 142.9)">C61</text>
<text x="115.4" y="149.6">R91</text>
<text x="88.6" y="152.3">VT21</text>
<text x="105.8" y="151.6">R117</text>
<text x="114.3" y="154.6">R108</text>
<text x="164.5" y="155.5">R100</text>
<text x="63.5" y="158.3">R105</text>
<text x="78.4" y="158.4">C46</text>
<text x="95.2" y="161.9" transform="rotate(-90 95.2 161.9)">C43</text>
<text x="111" y="159.5">C52</text>
<text x="41.2" y="163.3" transform="rotate(-90 41.2 163.3)">R134</text>
<text x="80.5" y="167.2">R78</text>
<text x="91" y="162" transform="rotate(-90 91 162)">C48</text>
<text x="104.1" y="165.7">R90</text>
<text x="105.7" y="163" transform="rotate(-90 105.7 163)">C53</text>
<text x="112.6" y="166.2">R94</text>
<text x="118.4" y="164.1">R79</text>
<text x="154.8" y="162.2" transform="rotate(-90 154.8 162.2)">C54</text>
<text x="170.9" y="162.5">R98</text>
<text x="170.9" y="166.9">R109</text>
<text x="19.1" y="168.3">VT27</text>
<text x="66" y="168.6" transform="rotate(-90 66 168.6)">R110</text>
<text x="81.5" y="172.5">R81</text>
<text x="122.4" y="170.5" transform="rotate(-90 122.4 170.5)">C59</text>
<text x="154.6" y="173.5" transform="rotate(-90 154.6 173.5)">C55</text>
<text x="170.8" y="170.6">R102</text>
<text x="13.7" y="178.2" transform="rotate(-90 13.7 178.2)">J18</text>
<text x="49.3" y="176.2" transform="rotate(-90 49.3 176.2)">R136</text>
<text x="81.3" y="179.7">R82</text>
<text x="171.1" y="174.4">R106</text>
<text x="171.2" y="178.6">R112</text>
<text x="55.3" y="181.9">VT19</text>
<text x="104.1" y="181.4">R95</text>
<text x="154.8" y="183" transform="rotate(-90 154.8 183)">C57</text>
<text x="171.3" y="182.4">R111</text>
<text x="82" y="190.1" transform="rotate(-90 82 190.1)">C45</text>
<text x="96.5" y="186.6">R84</text>
<text x="115.9" y="187.5">R86</text>
<text x="171.1" y="186.1">R114</text>
<text x="171.1" y="190.6">R120</text>
<text x="81.2" y="197.8" transform="rotate(-90 81.2 197.8)">R76</text>
<text x="85.3" y="192.6">R83 C50</text>
<text x="110.7" y="192.1">VT20</text>
<text x="154.6" y="194.3" transform="rotate(-90 154.6 194.3)">C58</text>
<text x="164.8" y="197.4">R121</text>
<text x="49.6" y="202.6" transform="rotate(-90 49.6 202.6)">R80</text>
<text x="130.6" y="203.5" transform="rotate(-90 130.6 203.5)">R115</text>
<text x="19.3" y="208.5">VT23</text>
<text x="35.8" y="204.5" transform="rotate(-90 35.8 204.5)">R130</text>
<text x="51.9" y="209.8">R87</text>
<text x="64.1" y="209.3">VT13</text>
<text x="149.5" y="204.1">C49</text>
<text x="98.9" y="212.6" transform="rotate(-90 98.9 212.6)">R118</text>
<text x="111.8" y="213">VT18</text>
<text x="121.5" y="211.2">R116</text>
<text x="148" y="214.2" transform="rotate(-90 148 214.2)">C62</text>
<text x="149.4" y="212">C51</text>
<text x="81.4" y="216.5" transform="rotate(-90 81.4 216.5)">R85</text>
<text x="35.7" y="224.5" transform="rotate(-90 35.7 224.5)">R132</text>
<text x="130.3" y="224.2" transform="rotate(-90 130.3 224.2)">R104</text>
<text x="134.5" y="225.2">6</text>
<text x="139.1" y="225.1">5</text>
<text x="143.9" y="224.6">4</text>
<text x="148.7" y="224.9">3</text>
<text x="153.6" y="225.2">2</text>
<text x="158" y="225.4">1</text>
<text x="18.8" y="229.6">VT25</text>
<text x="62.8" y="229.8">VT14</text>
<text x="98.5" y="230.5" transform="rotate(-90 98.5 230.5)">R107</text>
<text x="121.8" y="232.9">R103</text>
<text x="145.2" y="250.7">U12</text>
</g>
<g font-size="2.3">
<text x="28.7" y="138.3" transform="rotate(-90 28.7 138.3)">VT28</text>
<text x="28.4" y="178.8" transform="rotate(-90 28.4 178.8)">VT29</text>
</g>
<g font-size="1.1">
<text x="15.7" y="252.4">PGND</text>
<text x="21" y="280.4">INJ_O3</text>
<text x="27.4" y="280.5">INJ_O4</text>
<text x="32.8" y="280.6">INJ_O5</text>
<text x="37.6" y="280.5">SM_BO2</text>
<text x="43.5" y="280.6">SM_BO1</text>
<text x="49.2" y="280.6">EVAP_O</text>
<text x="71.4" y="281">COND_O</text>
<text x="77.7" y="281">STBL_O</text>
<text x="83.4" y="280.8">FPMP_O</text>
<text x="89.2" y="280.8">COND_I</text>
<text x="94.7" y="280.6">GAS_V</text>
<text x="101.3" y="280.6">DE_I</text>
<text x="106.3" y="280.6">MAP_I</text>
<text x="21.5" y="286.3">PGND</text>
<text x="27.6" y="286.2">INJ_O1</text>
<text x="32.5" y="286.2">INJ_O2</text>
<text x="37.7" y="286.1">SM_AO2</text>
<text x="43.6" y="286.2">SM_AO1</text>
<text x="49.4" y="286.2">O2SH_O</text>
<text x="72" y="286.5">PGND</text>
<text x="77.8" y="286.2">CEL_O</text>
<text x="83.1" y="286.2">PWRR_O</text>
<text x="89.5" y="286.2">IGN_I</text>
<text x="94.7" y="286.2">EPAS_I</text>
<text x="101.5" y="286.2">BL_I</text>
<text x="106.5" y="286.2">+5VS</text>
</g>
</svg>
